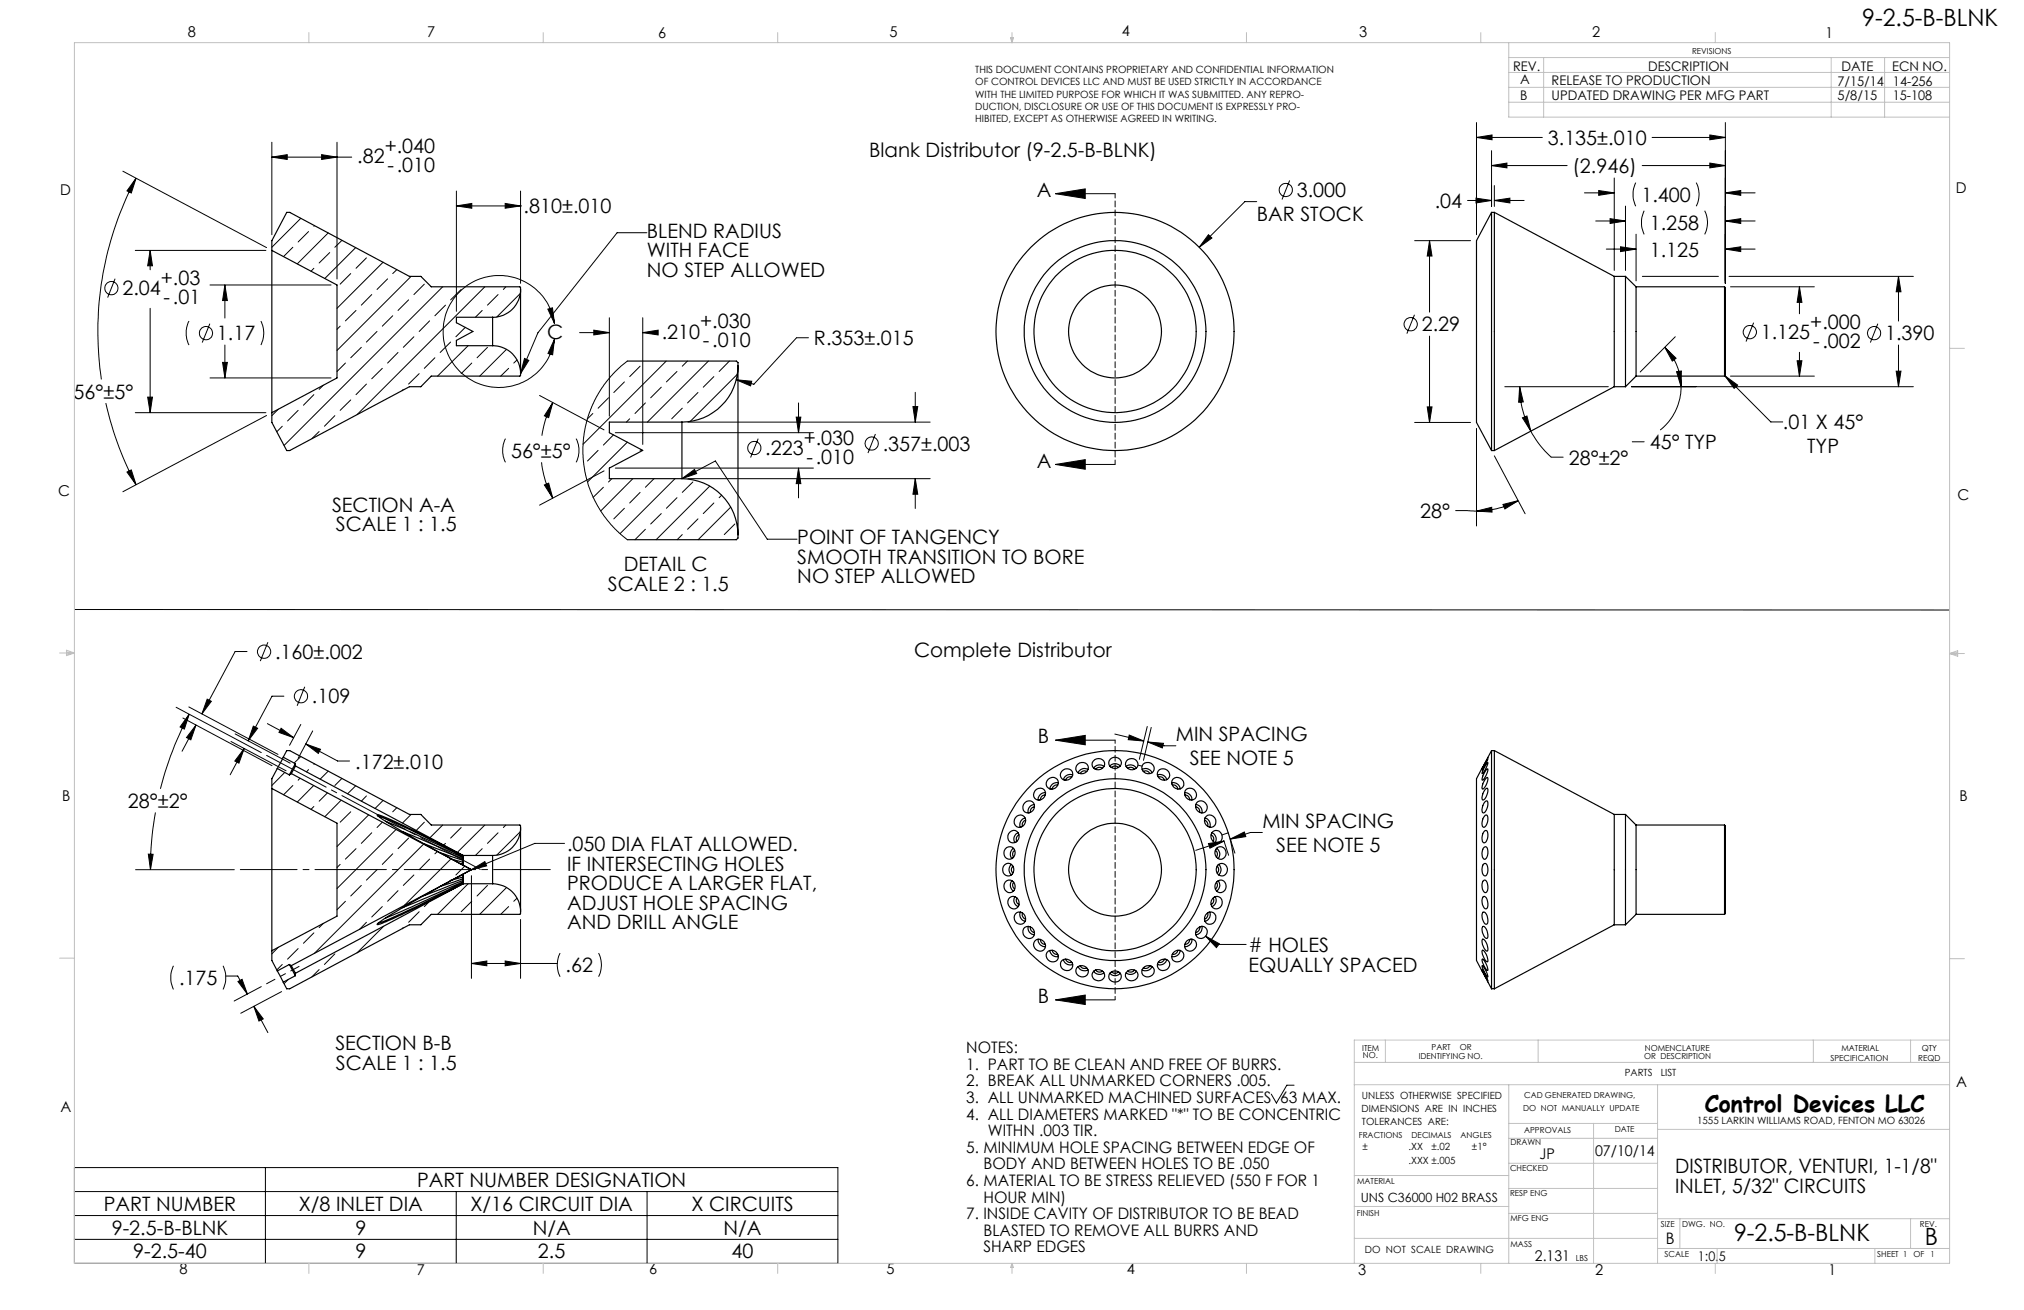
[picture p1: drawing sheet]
<svg xmlns="http://www.w3.org/2000/svg" width="432mm" height="279mm" viewBox="0 0 432 279" stroke-linecap="round" stroke-linejoin="round" font-family="sans-serif">
<g fill="none" stroke="#000" stroke-width=".21">
<path d="M26.2 36.5l30.7 16.3M29 38l-1 3.2-.9-.5zM29 38a69.4 69.4 0 0 0-7.4 42.9M58 33.5l3.3-.5v1zM58 30.3v19.8M58 33.5h17M68.6 33l3.3 .5-3.3 .5zM71.9 30.3v29.2M275.1 38.5l-1.6 4M315 29.3l3.3-.5v1zM315 26.1v24M315 29.3h14"/>
<path d="M318.2 35.3l3.3-.5v1zM318.2 32.1v11.9M318.2 35.3h16.1M318.8 39.6v4.4M344.4 38v19.7M349 38.9a5.9 5.9 0 0 0 0 5.1M350.3 35.3h17.8M352.5 29.3h15.6M361.9 38.9a5.6 5.6 0 0 1 0 5.1M364.8 28.8l3.3 .5-3.3 .5zM364.8 34.8l3.3 .5-3.3 .5zM368.1 26.1v34.3"/>
<path d="M24.6 59.4l-1.6 4.1M28.9 53.4h27.8M32 53.4l.5 3.3h-1zM32 53.4v4.1M62.5 52.7l-2 2M64.2 46.6l-6.2 6.1M65.8 49.4l-2.2 2.2M67 57.2l-.6 .7M67.1 48.1l-.1 .2M70 49.7l-6.6 6.6M70.3 53.9l-2.2 2.2M73 51.3l-1.6 1.4"/>
<path d="M74.8 58.3l-2.2 2.3M75.9 52.8l-6.6 6.6M78.2 55l-2.2 2.2M81.7 55.9l-9.8 9.9M82.7 59.5l-2.3 2.2M84.7 57.5l-.9 .8M87.7 58.9l-15.8 15.9M97.4 43.9l3.2-.5v1zM97.4 40.7v25.7M97.4 43.9h13.7M107.8 43.4l3.3 .5-3.3 .5zM111.1 43.9h.1"/>
<path d="M111.1 40.7v19.7M138 49.6h-6.3l-16.9 21.4-3.7 8.7M225.2 41.3l6.3-1v2zM225.2 41.3h12.7M257.8 50.1l.8 .7-2.8 1.9zM268.1 43h-2.5l-9.8 9.7M301.8 51.3h11.9M305 51.3l.5 3.3h-1zM305 51.3v15.3M313.1 42.8h5.1M314.9 42.3l3.3 .5-3.3 .5zM318.8 42.8l3.3-.5v1z"/>
<path d="M318.8 42.8h6.4M338 41.1h6.4M340.4 47.1h6.4M341.1 40.6l3.3 .5-3.3 .6zM342.7 53.1h6.3M343.5 46.6l3.3 .5-3.3 .6zM345.7 52.6l3.3 .5-3.3 .6zM346.8 44v13.7M349 50v9.9M350.4 58.9h16.2M350.8 44.9a5.9 5.9 0 0 0 0 5.1M363.7 44.9a5.6 5.6 0 0 1 0 5.1"/>
<path d="M368.1 41.1l3.3-.5v1.1zM368.1 53.1l3.3-.5v1.1zM368.1 47.1l3.3-.5v1.1zM368.1 41.1h6.3M368.1 53.1h6.3M368.1 47.1h6.3M368.9 58.9h39.3M405 58.9l.6 3.3h-1.1zM405 58.9v9.6M32 65.8v22.2M40.3 68.5a5.7 5.7 0 0 0 0 5.1M44.8 69l-1.7 4.1"/>
<path d="M44.8 60.8h25.8M47.5 77.3h1l-.5 3.3zM48 60.8l.5 3.3h-1zM48 60.8v7M48 73.6v7M55.7 68.5l.1 .3a5.7 5.7 0 0 1-.1 4.8M72.6 69.6l-.7 .6M73.7 77.4l-1.8 1.8M76 66.2l-2.3 2.2M77.1 74.1l-2.3 2.2M79.3 62.8l-2.2 2.3M80.4 70.7l-2.2 2.3"/>
<path d="M81.6 78.6l-2.3 2.2M83.8 67.3l-2.2 2.3M84.9 75.2l-2.2 2.2M87.2 64l-2.3 2.2M88.3 71.8l-2.3 2.3M89.4 79.7l-2.2 2.2M90.5 60.6l-2.2 2.2M91.7 68.4l-2.3 2.3M92.8 76.3l-2.3 2.3M94.4 61.2l-33.8 33.8M95 65.1l-2.2 2.2M96.1 73l-2.2 2.2"/>
<path d="M98.4 61.7l-2.3 2.3M99.3 69.8l-2 2M99.9 73.7l-6.6 6.5M100.6 77.4l-2.2 2.3M102.9 66.2l-1.5 1.5M103.4 61.2l-27.2 27.2M104 74.1l-2.2 2.2M106.3 62.8l-2.3 2.3M107.9 61.2l-.5 .5M108.1 74.5l-5.8 5.7M108.5 78.6l-1.7 1.6M110.3 76.8l-.7 .6"/>
<path d="M111 62.6l-5 5M111.9 76.4l.9 .5-1.7 2.8zM116.9 65.9l1-.2 .4 3.3zM118.3 69a11.9 11.9 0 0 0-18.3-8.4 11.9 11.9 0 0 0 0 20.1 11.9 11.9 0 0 0 18.3-8.3M118.3 72.4l-.4 3.3-1-.3zM123.6 70.9h6.4M126.7 70.4l3.3 .5-3.3 .5zM130 67.8v21M133.8 77l-1.3 1.1-2.2 2.2-2.1 2.8-1.3 2.1-1.1 2.6-.7 2.3-.5 2.4-.2 2.7v2.8l.4 2.6 .7 2.8 1 2.7 1.7 3 1.6 2.2 1.8 1.9 2.2 1.9M136.6 78.1l-2.3 2.2M137.1 70.9l3.3-.5v1zM137.1 67.8v27"/>
<path d="M137.1 70.9h2.9M142.1 77l-17.7 17.8M144.4 79.2l-2.2 2.3M146.6 77l-1 1.1M151.1 77l-13 13M155.6 77l-2.2 2.2M157.3 79.8l-10.1 10.1M172.5 72h-2.6l-9.1 10-3.7-1M301.8 67.1l-1.7 4.1M305 71.7v18.4M355.2 74.1l2.4 2.3-.8 .6zM355.2 74.1a11.9 11.9 0 0 1 3.4 8.4"/>
<path d="M357.4 71.8l-7.5 7.5M357.7 79.3l1-.2-.1 3.4zM369.2 61.2h17.9M374.1 68.8l-1.6 4M383.4 76.9h1l-.5 3.3zM383.9 61.2l.5 3.3h-1zM383.9 61.2v5.7M383.9 75.1v5.1M400.6 69l-1.6 4.1M404.5 79.2h1.1l-.6 3.3zM405 73.6v8.9M22.6 86a69.5 69.5 0 0 0 6.4 17.4"/>
<path d="M28.9 88h27.8M31.5 84.7h1l-.5 3.3zM44.8 80.6h25.8M56.9 88.6l-30.7 16.3M59.4 87.3l-1.4 1.4M60.2 90.9l-1.1 1.2M63.6 87.5l-2.3 2.3M67 84.2l-2.3 2.2M68.1 92l-1.6 1.6M69 82.2l-.9 .8M71.4 88.7l-2.2 2.2M74.8 85.3l-2.2 2.2"/>
<path d="M78.2 81.9l-2.2 2.3M86 83l-.2 .3M107.8 93.6a5.6 5.6 0 0 0 0 5M115.1 84.3l13.8 7.4M115.5 98.6a20 20 0 0 0 2.4 7.7M117.9 85.9l-.8 3.2-1-.4zM117.9 85.9a20.7 20.7 0 0 0-2.3 7M122.9 93.6a5.6 5.6 0 0 1 0 5M126.5 88.2l-1.2 1.2M127.6 96.1l-2.3 2.2M129.8 84.8l-2.2 2.3M130.9 92.7l-2.2 2.2"/>
<path d="M131.3 92.3h42.2M131.3 99.8h42.2M133.2 81.5l-2.2 2.2M133.8 94.3l-8.5 8.5M134.3 89.3l-.7 .7M136.8 95.9l-.2 .2M137.7 85.9l-2.2 2.3M141.1 82.6l-2.3 2.2M145.6 87.1l-2.3 2.2M146.8 90h51.6M148.9 83.7l-2.2 2.2M152.3 80.3l-2.3 2.3"/>
<path d="M157.1 81l3.3 .3-.3 1zM161.7 93.6l-1.6 4M169.9 89h1l-.5 3.3zM170.4 99.8l.5 3.4h-1zM170.4 85.9v6.4M170.4 99.8v6.4M186.8 92.6l-1.6 4M194.8 86.7h1l-.5 3.3zM195.3 83.7v6.3M225.2 99.1l6.3-1.1v2.1zM225.2 99.1h12.7M301.8 90.1h11.9"/>
<path d="M304.5 86.8h1l-.5 3.3zM315 91.4v20.8M318.8 97.2l6.6 12.4M321 82.5h22.1M324.2 82.5l.8 3.2-1 .1zM324.2 82.5a20.1 20.1 0 0 0 2.4 9.5M324.8 89.1l1-.4 .8 3.3zM326.6 92a19.7 19.7 0 0 0 4.3 5.5h2.6M348.1 82.5h60.1M348.2 94.2h2.6M358.6 82.5a11.8 11.8 0 0 1-4.4 9.2M368 80.2l2.7 1.9-.7 .7z"/>
<path d="M368 80.2l9.8 9.8h2.5M369.2 80.2h17.9M27.1 100.7l.9-.5 1 3.2zM116.1 103.4l1-.4 .8 3.3zM128.7 103.9l-2.2 2.2M128.9 100.4l-13.8 7.3M130.5 102.1l-.7 .7M133.2 108.4l-2.2 2.3M135 102.1l-6.8 6.9M136.6 105l-2.3 2.3M137.7 112.9l-2.2 2.2M139.5 102.1l-1.8 1.8"/>
<path d="M141.1 109.5l-2.3 2.3M144 102.1l-11.7 11.7M144.4 106.2l-2.2 2.2M145.5 102.1l2.7-2 .4 .9zM145.5 102.1l7.1-3.8 11.1 16.7h6.3M145.6 114l-1.1 1.1M146.8 102.1h51.6M147.8 102.8l-2.2 2.2M148.9 110.7l-2.2 2.2M151.4 103.7l-11.4 11.4M152.3 107.3l-2.3 2.2M154 105.6l-.6 .6"/>
<path d="M155.9 108.2l-7 6.9M156.8 111.8l-2.3 2.2M195.3 102.1l.5 3.3h-1zM195.3 102.1v6.3M310.6 108.9l4.4 .1M315 109l3.2-.8 .1 1zM320.6 107.6l3.3-.8-2.8 1.7zM323.9 106.8l-1.1 .5a18.9 18.9 0 0 1-7.8 1.7M15.9 130l400 .1M52.7 139h-2.5l-7.1 13.3M57.1 137l-1.6 4M37.6 150.8l18.1 9.7"/>
<path d="M39 153.1l19 10.2M40.3 150.8l19 10.1M40.4 152.3l-1.1 3.2-.9-.5zM40.4 152.3l-.6 1.1a75.5 75.5 0 0 0-5.6 14.8M41.8 154.7l-1.1 3.1-.9-.5zM41.8 154.7l-3 5.5M44.2 149.1l.9 .5-2 2.7zM49.3 158.2l11.7 6.2M50.2 156.5l11.7 6.3M52.1 159.6l-1.1 3.2-.9-.5zM52.1 159.6l-3 5.6M54 154.9l1 .4-2 2.7z"/>
<path d="M57 154.3l5.7 3M60 155.3l2.7 2-3.2-1.1zM60.6 148.5h-2.6l-5 9.5M64.2 154.5l-2.4 4.5M65 146.5l-1.6 4M65.2 158.7l3.2 1.1-.5 .9zM65.2 158.7l6.8 3.6h2.6M66.7 155.9l-3.1 5.8M225.2 157.9l6.3-1.1v2.1zM225.2 157.9h12.7M237.8 156.6l6.2 1.4M240.9 156.8l3.1 1.2-3.3-.2z"/>
<path d="M244.8 154.9l-1.7 7.1M244.9 158.3l3.4 .8h2.6M244.9 158.3l3.3 .2-.2 1zM245.6 155.2l-1.7 7M33.2 173.3a66.2 66.2 0 0 0-1.1 12.2M60.7 164.7l-2.7 2.8M62.5 167.5l-2 2M64 166l-.4 .4M64.2 161.4l-1.4 1.3M65.8 164.1l-.4 .5M66.9 167.5l-3.5 3.6M67 172l-.6 .6"/>
<path d="M67.1 162.9l-.1 .1M69.8 169.1l-1.7 1.8M70 164.5l-1.7 1.7M72.8 170.7l-3.5 3.5M73 166l-1.6 1.5M74.8 173.1l-2.2 2.3M75.9 167.6l-1.7 1.7M78.2 169.8l-1.1 1.1M78.6 173.8l-6.7 6.8M79.3 177.6l-2.2 2.3M81.6 175.4l-1.2 1.1M81.7 170.7l-1.7 1.7"/>
<path d="M84.5 176.9l-12.6 12.6M84.7 172.3l-.9 .8M87.2 178.8l-2.3 2.2M87.7 173.7l-1.8 1.8M90.5 175.4l-1.7 1.7M94.4 176l-2.7 2.7M95 179.9l-.3 .3M98.4 176.5l-2.3 2.3M103.4 176l-5.8 5.8M106.3 177.6l-2.3 2.3M107.9 176l-.5 .5M111 177.4l-5 5"/>
<path d="M120.4 179.9h-6.3l-13.5 5.6M242.8 163.2l.8 .2M257.8 179.9l3.3-.5-3 1.5zM261.1 179.3l1 3.1M261.1 179.4l-6 2M262 177.6l-1.3 .5M262.4 178.9l1.1 3.1M262.5 179l3-1.6 .3 1zM269.3 177.6h-2.5l-4.3 1.4M28.9 185.5h21.1M31.6 182.2h1.1l-.6 3.3zM67 199l-2.3 2.2"/>
<path d="M69 197l-.9 .8M72.6 184.4l-.7 .6M73.7 192.2l-1.8 1.8M76 181l-2.3 2.2M77.1 188.8l-2.3 2.3M78.2 196.7l-1.5 1.5M80.4 185.5l-2.2 2.2M81.6 193.4l-2.3 2.2M81.8 197.6l-5.6 5.6M83.8 182.1l-2.2 2.3M84.9 190l-2.2 2.2M86 197.8l-.2 .3"/>
<path d="M88.3 186.6l-2.3 2.2M89.4 194.5l-2.2 2.2M90.3 180.1l-23.2 23.2M91.4 192.4l-.9 1M91.7 183.2l-2.3 2.3M93.3 181.6l-.5 .5M96.1 187.7l-.2 .3M96.2 183.2l-9.9 9.9M99.2 184.7l-1.9 1.9M99.9 188.5l-6.6 6.5M100.6 185.5l2.8-1.7 .4 .9zM100.6 186.8v21.9"/>
<path d="M100.6 192.2l-2.2 2.3M102.9 181l-1.5 1.5M104 188.8l-2.2 2.3M108.1 189.3l-5.8 5.7M108.5 193.4l-1.7 1.6M110.3 191.6l-.7 .6M111.1 196.1v12.6M257.2 199.7l2.3 1.7h6.4M257.2 199.7l2.9 1.6-.6 .8zM37 206a5.9 5.9 0 0 0 0 5M47.6 206a5.9 5.9 0 0 1 0 5M48.2 208.2h2.5l2.1 3.8"/>
<path d="M50.8 209.3l.8-.4 1.2 3.1zM54.2 214.6l2 2.7-1 .5zM54.2 214.6l3 5.6M55.7 210.4l-5.7 3.1M59.4 202l-1.4 1.4M60.1 211.5l-8.7 4.6M60.2 205.7l-1.1 1.2M61.5 208.9l-.9 .9M63.6 202.3l-2.3 2.3M68.1 206.8l-1.6 1.6M71.4 203.4l-2.2 2.3M100.6 205.5l3.3-.5v1z"/>
<path d="M100.6 205.5h18.3M107.8 205l3.3 .5-3.3 .5zM119.5 203.3a5.6 5.6 0 0 0 0 5M127.7 203.3a5.6 5.6 0 0 1 0 5M225.2 213.3l6.3-1.1v2zM225.2 213.3h12.7M276.1 231.5h-1.6l-2.2 3.8-1.1-1.9M15.9 249h162.9v20.5h-162.9zM15.9 254.1h162.9M15.9 259.3h162.9M56.6 249v20.5M97.3 254.1v15.4"/>
<path d="M138 254.1v15.4M15.9 264.3h162.9"/>
<circle cx="274.3" cy="40.5" r="1.42"/>
<circle cx="23.8" cy="61.5" r="1.41"/>
<circle cx="44" cy="71.1" r="1.41"/>
<circle cx="301" cy="69.2" r="1.41"/>
<circle cx="373.3" cy="70.8" r="1.42"/>
<circle cx="399.8" cy="71.1" r="1.4"/>
<circle cx="160.9" cy="95.6" r="1.42"/>
<circle cx="186" cy="94.6" r="1.41"/>
<circle cx="56.3" cy="139" r="1.41"/>
<circle cx="64.2" cy="148.5" r="1.41"/>
</g>
<path d="M237.9 41.3v57.7" fill="none" stroke="#000" stroke-width=".21" stroke-dasharray="1.3 .6" stroke-dashoffset=".3"/>
<path d="M237.9 157.8v55.4" fill="none" stroke="#000" stroke-width=".21" stroke-dasharray="1.3 .6" stroke-dashoffset=".6"/>
<path d="M56.9 161.1l45.6 24.3" fill="none" stroke="#000" stroke-width=".21" stroke-dasharray="15.2 1.3 1.3 1.3" stroke-dashoffset=".8"/>
<path d="M117.4 185.5h-66.1" fill="none" stroke="#000" stroke-width=".21" stroke-dasharray="15.2 1.3 1.3 1.3" stroke-dashoffset="3.1"/>
<path d="M56.9 209.8l6.9-3.7" fill="none" stroke="#000" stroke-width=".21" stroke-dasharray="15.2 1.3 1.3 1.3" stroke-dashoffset="13.2"/>
<g fill="none" stroke="#c0c0c0" stroke-width=".21">
<path d="M15.9 9.1h400v260.4h-400zM65.9 6.9v2.2M115.9 6.9v2.2M165.9 6.9v2.2M215.6 8h.6l-.3 1.1zM215.7 8l.2 1.1M215.9 6.9v2.2M216 8l-.1 1.1M265.9 6.9v2.2M315.9 6.9v2.2M321.9 9.1v15.9h94M321.9 15.5h94"/>
<path d="M321.9 18.6h94M321.9 12.3h94M329.3 12.3v12.7M365.9 6.9v2.2M390.7 12.3v12.7M402.1 12.3v12.7M321.9 21.8h94M415.9 74.3h3.2M12.7 139.3h3.2M14.2 139.1l1.7 .2M14.2 138.7l1.7 .6-1.7 .5zM15.9 139.3l-1.7 .3"/>
<path d="M415.9 139.4h3.2M415.9 139.4l1.8-.6v1.2zM415.9 139.4l1.8 .3M417.7 139.2l-1.8 .2M12.7 204.4h3.2M415.9 204.5h3.2M288.9 231.4h127M288.9 226.6h127M295.6 221.8v4.8M321.9 231.4v38.1M321.9 239.6h31.7M328.2 221.8v4.8"/>
<path d="M340 239.6v29.9M353.6 231.4v38.1M386.9 221.8v4.8M407.6 221.8v4.8M415.9 221.8h-127v47.7M288.9 257.3h33M288.9 250.7h33M321.9 258.8h31.7M321.9 253.5h31.7M321.9 248.1h31.7M321.9 242.8h31.7M353.6 259.9h62.3"/>
<path d="M353.6 240.9h62.3M358.4 259.9v6.4M407.6 259.9v6.4M65.9 269.5v2.1M115.9 269.5v2.1M165.9 269.5v2.1M215.9 269.5v2.1M215.9 269.5l.3 .8h-.6zM265.9 269.5v2.1M288.9 264.1h64.7M315.9 269.5v2.1M353.6 266.3h62.3"/>
<path d="M365.9 269.5v2.1M366.3 266.3v3.2M400 266.3v3.2"/>
</g>
<g fill="#000">
<path d="M225.2 41.3l6.3-1v2zM225.2 99.1l6.3-1.1v2.1zM225.2 157.9l6.3-1.1v2.1zM225.2 213.3l6.3-1.1v2zM116.9 65.9l1-.2 .4 3.3zM118.3 72.4l-.4 3.3-1-.3z"/>
<path d="M257.8 50.1l-2 2.6 2.8-1.9zM315 29.3l3.3-.5v1zM364.8 28.8l3.3 .5-3.3 .5zM383.9 61.2l.5 3.3h-1zM383.4 76.9h1l-.5 3.3zM405 58.9l.6 3.3h-1.1zM404.5 79.2h1.1l-.6 3.3zM324.2 82.5l.8 3.2-1 .1zM324.8 89.1l1-.4 .8 3.3zM315 109l3.2-.8 .1 1zM320.6 107.6l3.3-.8-2.8 1.7zM341.1 40.6l3.3 .5-3.3 .6zM368.1 41.1l3.3-.5v1.1zM305 51.3l.5 3.3h-1zM304.5 86.8h1l-.5 3.3zM314.9 42.3l3.3 .5-3.3 .5zM318.8 42.8l3.3-.5v1zM345.7 52.6l3.3 .5-3.3 .6zM368.1 53.1l3.3-.5v1.1zM357.7 79.3l1-.2-.1 3.4zM355.2 74.1l2.4 2.3-.8 .6zM364.8 34.8l3.3 .5-3.3 .5zM318.2 35.3l3.3-.5v1zM368 80.2l2.7 1.9-.7 .7zM343.5 46.6l3.3 .5-3.3 .6zM368.1 47.1l3.3-.5v1.1zM29 38l-1 3.2-.9-.5zM27.1 100.7l.9-.5 1 3.2zM32 53.4l.5 3.3h-1zM31.5 84.7h1l-.5 3.3zM68.6 33l3.3 .5-3.3 .5zM58 33.5l3.3-.5v1zM97.4 43.9l3.2-.5v1zM107.8 43.4l3.3 .5-3.3 .5zM48 60.8l.5 3.3h-1zM47.5 77.3h1l-.5 3.3zM40.4 152.3l-1.1 3.2-.9-.5zM31.6 182.2h1.1l-.6 3.3zM100.6 205.5l3.3-.5v1zM107.8 205l3.3 .5-3.3 .5zM41.8 154.7l-1.1 3.1-.9-.5zM44.2 149.1l.9 .5-2 2.7zM52.1 159.6l-1.1 3.2-.9-.5zM54 154.9l1 .4-2 2.7zM65.2 158.7l3.2 1.1-.5 .9zM60 155.3l2.7 2-3.2-1.1zM50.8 209.3l.8-.4 1.2 3.1zM54.2 214.6l2 2.7-1 .5zM194.8 86.7h1l-.5 3.3zM195.3 102.1l.5 3.3h-1zM117.9 85.9l-.8 3.2-1-.4zM116.1 103.4l1-.4 .8 3.3zM137.1 70.9l3.3-.5v1zM126.7 70.4l3.3 .5-3.3 .5zM169.9 89h1l-.5 3.3zM170.4 99.8l.5 3.4h-1z"/>
<path d="M240.9 156.8l3.1 1.2-3.3-.2zM244.9 158.3l3.3 .2-.2 1zM257.8 179.9l3.3-.5-3 1.5zM262.5 179l3-1.6 .3 1z"/>
<path d="M257.2 199.7l2.9 1.6-.6 .8zM111.9 76.4l.9 .5-1.7 2.8zM100.6 185.5l2.8-1.7 .4 .9zM157.1 81l3.3 .3-.3 1zM145.5 102.1l2.7-2 .4 .9z"/>
</g>
<g fill="none" stroke="#000" stroke-width=".25">
<path d="M58 53.4v34.6M58 53.4v-2.1l3.2-6h.6l25.5 13.6h2.5l2.2 2.3h18.9l.2 .5M58 53.4l13.9 7.4v19.8l-13.9 7.4M318.2 45.3v50.8M318.2 45.3l-3.2 6v38.8l3.2 6M318.2 45.3h.6M318.8 45.3v50.8M318.8 45.3l25.6 13.6M344.4 58.9v23.6M344.4 58.9h2.4M346.8 58.9v23.6M346.8 58.9l2.2 2.3"/>
<path d="M105.1 73.7a5.9 5.9 0 0 1 6 6M105.1 67.7v6M105.1 67.7h-7.7v1.1l3.5 1.9-3.5 1.9v1.1h7.7M111.1 61.7a5.9 5.9 0 0 1-6 6M111.1 61.7v18M111.1 79.7l-.2 .5h-18.9l-2.2 2.3h-2.5l-25.5 13.6h-.6l-3.2-6v-2.1M133.8 77h23.3l.3 .3v.8M157.4 78.1a12 12 0 0 1-11.9 11.9M157.4 78.1v36M349 61.2v19M349 61.2h18.9M367.9 61.2v19"/>
<path d="M367.9 61.2l.2 .1v18.7l-.2 .2M145.5 90v12.1M145.5 90h-15.5v2.3l7.1 3.8-7.1 3.7v2.3h15.5M318.2 96.1h.6M344.4 82.5l-25.6 13.6M344.4 82.5h2.4M349 80.2l-2.2 2.3M349 80.2h18.9M145.5 102.1a12 12 0 0 1 11.9 12M157.4 114.1v.7l-.3 .3h-23.3M58 168.2v34.6M58 168.2l13.9 7.4v19.8l-13.9 7.4"/>
<path d="M59.2 163.9l-1.2 2.2v2.1M59.2 163.9l2.5 1.4M60.4 161.5l-1.2 2.4M60.4 161.5l.8-1.4h.6l25.5 13.6h2.5l2.2 2.3h18.9l.2 .5M60.4 161.5l2.6 1.4M62.2 165l-.5 .3M62.2 165l38.4 20.5M63 162.9l-1.3 2.4M63 162.9v.5M63 163.4l-.8 1.6M63 163.4l35.8 19.1M80.6 174.1l3.3 1.2 3.9 1.8 11 5.4"/>
<path d="M82.2 175.2l6.4 2.7 10.2 4.8M85.9 177.4l12.9 5.5M90.3 179.9l8.5 3.3M111.1 176.5a5.9 5.9 0 0 1-6 6M111.1 176.5v18M215.4 177.5a1.23 1.23 0 0 1 1.8 .1 1.23 1.23 0 0 1-.1 1.7 1.21 1.21 0 0 1-1.7 .2 1.21 1.21 0 0 1-.2-1.7zM217 174.1a1.26 1.26 0 0 1 1.8 .5 1.26 1.26 0 0 1-.9 1.8 1.25 1.25 0 0 1-1.5-.7 1.25 1.25 0 0 1 .6-1.6zM217.2 177.6a1.46 1.46 0 0 0-.7 2.1M217.4 178a1.02 1.02 0 0 0-.5 1.5M218.7 171.2a1.23 1.23 0 0 1 1.9 .1 1.23 1.23 0 0 1-.6 1.9 1.19 1.19 0 0 1-1.7-.3 1.19 1.19 0 0 1 .4-1.7zM218.7 174.4a1.47 1.47 0 0 0-1 2.1M218.8 174.9a1.03 1.03 0 0 0-.7 1.3"/>
<path d="M220.7 171.6a1.46 1.46 0 0 0-1.3 1.8M220.7 172.1a.98 .98 0 0 0-.9 1.1M220.8 168.7a1.22 1.22 0 0 1 1.9-.3 1.22 1.22 0 0 1-.2 1.9 1.19 1.19 0 0 1-1.7 .1 1.19 1.19 0 0 1 0-1.7zM223 169.5a1.02 1.02 0 0 0-1 1.1M223.1 169.1a1.45 1.45 0 0 0-1.6 1.5M223.6 166.2a1.26 1.26 0 0 1 2.1 .2 1.26 1.26 0 0 1-1 1.9 1.19 1.19 0 0 1-1.4-.6 1.19 1.19 0 0 1 .3-1.5zM225.7 167.4a1.04 1.04 0 0 0-1.2 .9M225.8 167a1.47 1.47 0 0 0-1.8 1.3M226.5 164.5a1.25 1.25 0 0 1 1.7-.4 1.25 1.25 0 0 1 .5 1.6 1.28 1.28 0 0 1-1.6 .7 1.28 1.28 0 0 1-.8-1.5zM228.6 165.7a.99 .99 0 0 0-1.3 .7M228.8 165.3a1.47 1.47 0 0 0-1.9 1M229.9 163a1.25 1.25 0 0 1 1.7-.2 1.25 1.25 0 0 1 .3 1.7 1.25 1.25 0 0 1-1.9 .4 1.25 1.25 0 0 1-.1-1.9z"/>
<path d="M231.8 164.5a.97 .97 0 0 0-1.3 .5M232.1 164.1a1.46 1.46 0 0 0-2.1 .7M233.5 162a1.24 1.24 0 0 1 1.8 .1 1.24 1.24 0 0 1-.1 1.7 1.24 1.24 0 0 1-1.8 .1 1.24 1.24 0 0 1 .1-1.9zM235.2 163.9a.99 .99 0 0 0-1.4 .2M235.5 163.5a1.44 1.44 0 0 0-2.2 .3M236.7 163.4a1.46 1.46 0 0 1 2.3 0M236.9 161.9a1.35 1.35 0 0 1 1.6-.3 1.35 1.35 0 0 1 .7 1.5 1.33 1.33 0 0 1-1.7 .8 1.33 1.33 0 0 1-.9-1.7zM237.2 163.7a.98 .98 0 0 1 1.4 0M240.2 163.5a1.44 1.44 0 0 1 2.2 .3M240.6 163.8a1.04 1.04 0 0 1 1.4 .3M240.6 162a1.26 1.26 0 0 1 1.9 .2 1.26 1.26 0 0 1-.5 1.9 1.26 1.26 0 0 1-1.6-.4 1.26 1.26 0 0 1 .2-1.7zM243.7 164.1a1.47 1.47 0 0 1 2.1 .7"/>
<path d="M243.9 163a1.32 1.32 0 0 1 1.9-.1 1.32 1.32 0 0 1-.1 2 1.35 1.35 0 0 1-1.6-.2 1.35 1.35 0 0 1-.2-1.7zM243.9 164.5a1.02 1.02 0 0 1 1.4 .5M246.9 165.3a1.52 1.52 0 0 1 2 1M247.1 165.7a.96 .96 0 0 1 1.3 .7M247.3 164.2a1.32 1.32 0 0 1 1.9 .3 1.32 1.32 0 0 1-.4 1.8 1.34 1.34 0 0 1-1.6-.4 1.34 1.34 0 0 1 .1-1.7zM250 167a1.45 1.45 0 0 1 1.8 1.3M250.1 167.4a1.03 1.03 0 0 1 1.2 .9M250.2 166.2a1.33 1.33 0 0 1 1.9 0 1.33 1.33 0 0 1 0 1.9 1.37 1.37 0 0 1-1.7-.2 1.37 1.37 0 0 1-.2-1.7zM252.7 169.1a1.44 1.44 0 0 1 1.6 1.5M252.8 169.5a1.09 1.09 0 0 1 1 1.1M253.1 168.3a1.34 1.34 0 0 1 1.8 .4 1.34 1.34 0 0 1-.3 1.8 1.38 1.38 0 0 1-1.6-.5 1.38 1.38 0 0 1 .1-1.7zM255.1 171.6a1.46 1.46 0 0 1 1.3 1.8"/>
<path d="M255.1 172.1a.99 .99 0 0 1 .8 1.2M255.3 171.2a1.32 1.32 0 0 1 2 .2 1.32 1.32 0 0 1-.5 2 1.41 1.41 0 0 1-1.5-.6 1.41 1.41 0 0 1 0-1.6zM257 174.9a1.03 1.03 0 0 1 .6 1.3M257.1 174.4a1.47 1.47 0 0 1 1 2.1M257.3 174.1a1.31 1.31 0 0 1 2 .5 1.31 1.31 0 0 1-.9 1.9 1.41 1.41 0 0 1-1.3-.8 1.41 1.41 0 0 1 .2-1.6zM258.4 178a1.02 1.02 0 0 1 .4 1.5M258.6 177.6a1.5 1.5 0 0 1 .7 2.1M258.8 177.3a1.32 1.32 0 0 1 1.9 .8 1.32 1.32 0 0 1-1.1 1.7 1.4 1.4 0 0 1-1.2-1 1.4 1.4 0 0 1 .4-1.5zM316.7 177.3l.4-.2a1.88 1.88 0 0 1-.5 2.7 1.66 1.66 0 0 1-.2-2.2zM316.9 173.9l.2-.1a1.64 1.64 0 0 1-.1 2.3l-.4 .4-.2-.1a2.19 2.19 0 0 1 .5-2.5zM316.9 168.3l.4-.2a2.21 2.21 0 0 1-.9 2.5l-.2-.2v-.6zM316.9 171l.4-.2a2.13 2.13 0 0 1-.9 2.6 1.7 1.7 0 0 1 .3-2.2z"/>
<path d="M317.1 164.2l.3-.2a3.1 3.1 0 0 1-1.1 2.4 2.87 2.87 0 0 1 .8-2.2zM317.1 165.9l.3-.1a2.69 2.69 0 0 1-1.1 2.5 2.79 2.79 0 0 1 .8-2.4zM317.4 161.9l-.4 .9-.8 1.4zM317.4 162.6a4.9 4.9 0 0 1-1.2 2.4 4.6 4.6 0 0 1 1.2-2.4zM318.2 160.1v50.8M318.2 160.1l-3.2 6v38.8l3.2 6M318.2 160.1h.6M318.8 160.1v50.8M318.8 160.1l25.6 13.6M344.4 173.7v23.5M344.4 173.7h2.4M346.8 173.7v23.5"/>
<path d="M346.8 173.7l2.2 2.3M349 176v19M349 176h18.9M367.9 176v19M367.9 176l.2 .1v18.7l-.2 .2M93.9 181.9l4.9 1.6M96.4 183.3l2.4 .6M98.2 184.2l.6 .1M98.8 188.5h.1M98.8 188.4v.1M98.8 188.3v.1M98.8 188.1v.2"/>
<path d="M98.8 187.8v.3M98.8 187.4v.4M98.8 187.1v.3M98.8 186.7v.4M98.8 184.3v.2M98.8 183.9v.4M98.8 183.5v.4M98.8 183.2v.3M98.8 182.9v.3M98.8 182.7v.2M98.8 182.5v.2M98.8 182.5h.1"/>
<path d="M98.8 187.8l-8.5 3.3M98.8 188.1l-12.9 5.5M98.8 187.4l-4.9 1.7M98.8 187.1l-2.4 .6M98.8 188.3l-11 5.1-5.6 2.4M98.8 188.4l-13.1 6.4-5.1 2.1M98.8 182.5l-11-5.6a38.4 38.4 0 0 0-7.3-3.1h-.1a76.2 76.2 0 0 0 10.5 6.4l9.7 5.3M98.8 182.5h6.3M98.8 186.7l-.6 .1M98.8 186.4v.3M98.8 188.5l-35.8 19.1M98.8 188.5h6.3"/>
<path d="M100.6 185.5l-13 7.1a47 47 0 0 0-7.1 4.5l-.1 .1a23.5 23.5 0 0 0 6-2.5l12.4-6.2M100.6 185.5l-38.4 20.5M105.1 188.5a6 6 0 0 1 6 6M105.1 182.5v6M111.1 194.5l-.2 .5h-18.9l-2.2 2.2h-2.5l-25.5 13.7h-.6l-.8-1.4M214.3 184.5a1.28 1.28 0 0 1 1.8 .1 1.28 1.28 0 0 1-.1 1.8 1.28 1.28 0 0 1-1.9-.1 1.28 1.28 0 0 1 .2-1.8zM214.5 181.1a1.26 1.26 0 0 1 1.9 0 1.26 1.26 0 0 1-.3 1.9 1.25 1.25 0 0 1-1.7-.2 1.25 1.25 0 0 1 .1-1.7zM214.5 188.1a1.31 1.31 0 0 1 1.9 .3 1.31 1.31 0 0 1-.5 1.9 1.35 1.35 0 0 1-1.5-.5 1.35 1.35 0 0 1 .1-1.7zM215.4 191.5a1.3 1.3 0 0 1 2 .7 1.3 1.3 0 0 1-1.3 1.7 1.44 1.44 0 0 1-.7-2.4zM215.8 184.4a1.42 1.42 0 0 0 0 2.2M215.9 187.9a1.44 1.44 0 0 0 .4 2.1M216.1 184.7a.95 .95 0 0 0 0 1.5"/>
<path d="M216.3 180.9a1.41 1.41 0 0 0-.4 2.2M216.3 188.2a.99 .99 0 0 0 .2 1.4M216.5 181.4a.99 .99 0 0 0-.2 1.4M216.5 191.2a1.41 1.41 0 0 0 .7 2.2M216.6 194.9a1.28 1.28 0 0 1 2 .4 1.28 1.28 0 0 1-.9 1.8 1.39 1.39 0 0 1-1.2-.7 1.39 1.39 0 0 1 .1-1.5zM216.9 191.5a1 1 0 0 0 .5 1.4M217.7 194.5a1.42 1.42 0 0 0 1 2M218.1 194.7a1.07 1.07 0 0 0 .7 1.3M218.6 197.8a1.33 1.33 0 0 1 1.9 .5 1.33 1.33 0 0 1-.7 1.9 1.39 1.39 0 0 1-1.4-.8 1.39 1.39 0 0 1 .2-1.6zM219.4 197.6a1.42 1.42 0 0 0 1.3 1.8M219.8 197.7a1.04 1.04 0 0 0 .9 1.2M255.4 198.1a1.22 1.22 0 0 1 1.9-.2 1.22 1.22 0 0 1-.2 1.9 1.2 1.2 0 0 1-1.7 0 1.2 1.2 0 0 1 0-1.7z"/>
<path d="M255.9 197.7a1.03 1.03 0 0 1-.8 1.2M256.4 197.6a1.42 1.42 0 0 1-1.3 1.8M257.5 194.8a1.25 1.25 0 0 1 1.8 .3 1.25 1.25 0 0 1-.5 1.8 1.24 1.24 0 0 1-1.7-.3 1.24 1.24 0 0 1 .4-1.8zM257.6 194.7a1.07 1.07 0 0 1-.6 1.3M258.1 194.5a1.42 1.42 0 0 1-1 2M258.7 191.7a1.21 1.21 0 0 1 1.7-.2 1.21 1.21 0 0 1 .2 1.6 1.23 1.23 0 0 1-1.9 .5 1.23 1.23 0 0 1 0-1.9zM258.8 191.5a1 1 0 0 1-.4 1.4M259.2 191.2a1.41 1.41 0 0 1-.6 2.2M259.3 181.4a.99 .99 0 0 1 .2 1.4M259.5 180.9a1.3 1.3 0 0 1 2 .7 1.3 1.3 0 0 1-1.3 1.7 1.47 1.47 0 0 1-.7-2.4zM259.5 180.9a1.47 1.47 0 0 1 .4 2.2M259.5 188.2a1.04 1.04 0 0 1-.2 1.4"/>
<path d="M259.7 188a1.29 1.29 0 0 1 1.9 .6 1.29 1.29 0 0 1-1 1.8 1.31 1.31 0 0 1-1.4-.9 1.31 1.31 0 0 1 .5-1.5zM259.7 184.7a1.02 1.02 0 0 1 0 1.5M259.8 184.5a1.28 1.28 0 0 1 1.7 .1 1.28 1.28 0 0 1 .1 1.7 1.28 1.28 0 0 1-1.7 .3 1.56 1.56 0 0 1-.1-2.1zM259.9 187.9a1.44 1.44 0 0 1-.4 2.1M260 184.4a1.42 1.42 0 0 1 0 2.2M316.3 194.6l.1-.1a1.49 1.49 0 0 1 1 1.7v.7l-.4 .2a2.13 2.13 0 0 1-.7-2.5zM316.3 197.6h.1a2.09 2.09 0 0 1 .8 2.6 2.14 2.14 0 0 1-.9-2.6zM316.4 187.9l.3-.2a1.42 1.42 0 0 1 .7 1.8 .78 .78 0 0 1-.6 .9 2.07 2.07 0 0 1-.4-2.5zM316.4 180.9l.5-.3h.2a2.08 2.08 0 0 1-.3 2.7 1.21 1.21 0 0 1-.6-1.8zM316.4 184.4l.5-.3a1.81 1.81 0 0 1-.1 2.7 1.64 1.64 0 0 1-.5-2.3zM316.4 191.2h.3a1.95 1.95 0 0 1 .3 2.7 1.86 1.86 0 0 1-.6-2.7zM344.4 197.2l-25.6 13.7"/>
<path d="M344.4 197.2h2.4M349 195l-2.2 2.2M349 195h18.9M58 202.8v2.1l1.2 2.2M59.2 207.1l1.2 2.4M61.7 205.7l1.3 2.4M61.7 205.7l-2.5 1.4M61.7 205.7l.5 .3M62.2 206l.8 1.6M63 208.1l-2.6 1.4M63 207.6v.5M220.8 200.7a1.32 1.32 0 0 1 2 .2 1.32 1.32 0 0 1-.5 1.9 1.39 1.39 0 0 1-1.5-.5 1.39 1.39 0 0 1 0-1.6z"/>
<path d="M221.5 200.3a1.45 1.45 0 0 0 1.6 1.6M222 200.4a.97 .97 0 0 0 1 1M223.7 202.8a1.34 1.34 0 0 1 1.8 .4 1.34 1.34 0 0 1-.3 1.8 1.36 1.36 0 0 1-1.7-.4 1.36 1.36 0 0 1 .2-1.8zM224 202.7a1.47 1.47 0 0 0 1.8 1.3M224.5 202.7a1.03 1.03 0 0 0 1.2 .9M226.6 204.9a1.34 1.34 0 0 1 1.8 0 1.34 1.34 0 0 1 0 1.9 1.35 1.35 0 0 1-1.7-.2 1.35 1.35 0 0 1-.1-1.7zM226.9 204.6a1.44 1.44 0 0 0 1.9 1.1M227.3 204.6a1.07 1.07 0 0 0 1.3 .6M229.7 206.4a1.34 1.34 0 0 1 1.9-.2 1.34 1.34 0 0 1 .3 1.8 1.36 1.36 0 0 1-1.8 .1 1.36 1.36 0 0 1-.4-1.7zM230 206.2a1.43 1.43 0 0 0 2.1 .6M230.4 206a1.02 1.02 0 0 0 1.4 .4M233.3 207.1a1.43 1.43 0 0 0 2.2 .4"/>
<path d="M233.4 207.1a1.29 1.29 0 0 1 1.8 0 1.29 1.29 0 0 1 0 1.9 1.29 1.29 0 0 1-1.8-.1 1.29 1.29 0 0 1 0-1.8zM233.8 206.9a.96 .96 0 0 0 1.4 .2M236.8 207.5a1.34 1.34 0 0 1 1.6-.3 1.34 1.34 0 0 1 .7 1.5 1.31 1.31 0 0 1-1.8 .7 1.31 1.31 0 0 1-.5-1.9zM236.8 207.6a1.42 1.42 0 0 0 2.2 0M237.1 207.3a1.07 1.07 0 0 0 1.5 0M240.6 207.1a1.28 1.28 0 0 1 1.7-.1 1.28 1.28 0 0 1 .3 1.6 1.28 1.28 0 0 1-1.7 .5 1.12 1.12 0 0 1-.8-.9 1.12 1.12 0 0 1 .5-1.1zM242 206.9a.99 .99 0 0 1-1.4 .2M242.4 207.1a1.43 1.43 0 0 1-2.2 .4M243.9 206.4a1.23 1.23 0 0 1 2-.1 1.23 1.23 0 0 1-.4 1.9 1.18 1.18 0 0 1-1.6-.2 1.18 1.18 0 0 1 0-1.6zM245.3 206a1.02 1.02 0 0 1-1.4 .4M245.8 206.2a1.46 1.46 0 0 1-2.1 .6M247.4 204.9a1.27 1.27 0 0 1 2.1 .5 1.27 1.27 0 0 1-1.4 1.6 1.16 1.16 0 0 1-1.1-.8 1.16 1.16 0 0 1 .4-1.3z"/>
<path d="M248.4 204.6a.98 .98 0 0 1-1.3 .6M248.9 204.6a1.45 1.45 0 0 1-2 1.1M250.3 203.2a1.26 1.26 0 0 1 2.2 .1 1.26 1.26 0 0 1-1.2 1.8 1.14 1.14 0 0 1-1.2-.6 1.14 1.14 0 0 1 .2-1.3zM251.3 202.7a1.03 1.03 0 0 1-1.2 .9M251.8 202.7a1.46 1.46 0 0 1-1.8 1.3M253.2 200.7a1.22 1.22 0 0 1 1.9 .1 1.22 1.22 0 0 1-.5 1.8 1.2 1.2 0 0 1-1.7-.2 1.2 1.2 0 0 1 .3-1.7zM253.8 200.4a1.02 1.02 0 0 1-1 1M254.3 200.3a1.45 1.45 0 0 1-1.6 1.6M316.2 206.8l.9 1.4 .3 1zM316.2 206a3.7 3.7 0 0 1 1.2 2.4 4.7 4.7 0 0 1-1.2-2.4zM316.2 204.6a2.95 2.95 0 0 1 1.2 2.4 3.4 3.4 0 0 1-1.2-2.4zM316.2 200.4l.1-.1a2.31 2.31 0 0 1 1.1 2.5l-.2 .1a2.76 2.76 0 0 1-1-2.5z"/>
<path d="M316.2 202.7a2.28 2.28 0 0 1 1.2 2.3v.1a2.64 2.64 0 0 1-1.2-2.4zM318.2 210.9h.6"/>
<circle cx="237.9" cy="70.7" r="25.4"/>
<circle cx="237.9" cy="70.7" r="9.9"/>
<circle cx="237.9" cy="70.7" r="17.3"/>
<circle cx="237.9" cy="70.7" r="19.4"/>
<circle cx="237.9" cy="185.5" r="25.4"/>
<circle cx="237.9" cy="185.5" r="17.3"/>
<circle cx="237.9" cy="185.5" r="9.9"/>
<circle cx="237.9" cy="185.5" r="19.4"/>
</g>
<g font-size="5.1">
<text x="397.3" y="5.6">9-2.5-B-BLNK</text>
<text x="369.9" y="264.7">9-2.5-B-BLNK</text>
<text x="410.6" y="265.5">B</text>
</g>
<text font-size="4.9" x="363.7" y="237.1">Control Devices LLC</text>
<g font-size="4.2">
<text x="76.2" y="34.8">.82</text>
<text x="82.1" y="32.6">+.040</text>
<text x="185.4" y="33.6">Blank Distributor (9-2.5-B-BLNK)</text>
<text x="330.2" y="30.9">3.135±.010</text>
<text x="82.7" y="36.7">-.010</text>
<text x="221.2" y="42">A</text>
<text x="335.5" y="36.9">(2.946)</text>
<text x="111.7" y="45.5">.810±.010</text>
<text x="268.1" y="47.1">BAR STOCK</text>
<text x="276.7" y="42.1">3.000</text>
<text x="306.1" y="44.3">.04</text>
<text x="350.2" y="43">1.400</text>
<text x="138" y="50.7">BLEND RADIUS</text>
<text x="352" y="49">1.258</text>
<text x="138" y="54.9">WITH FACE</text>
<text x="138" y="59.1">NO STEP ALLOWED</text>
<text x="352" y="54.7">1.125</text>
<text x="26.1" y="63">2.04</text>
<text x="34.3" y="60.7">+.03</text>
<text x="34.9" y="64.8">-.01</text>
<text x="149.4" y="70">+.030</text>
<text x="303.3" y="70.7">2.29</text>
<text x="386.2" y="70.1">+.000</text>
<text x="46.3" y="72.6">1.17</text>
<text x="116.7" y="72.2">C</text>
<text x="141.2" y="72.3">.210</text>
<text x="150" y="74.1">-.010</text>
<text x="173.7" y="73.6">R.353±.015</text>
<text x="375.7" y="72.4">1.125</text>
<text x="386.8" y="74.2">-.002</text>
<text x="402.2" y="72.6">1.390</text>
<text x="15.7" y="85">56°±5°</text>
<text x="171.5" y="94.8">+.030</text>
<text x="351.9" y="95.8">45° TYP</text>
<text x="380.4" y="91.5">.01 X 45°</text>
<text x="109" y="97.7">56°±5°</text>
<text x="163.3" y="97.1">.223</text>
<text x="172.1" y="98.9">-.010</text>
<text x="188.3" y="96.1">.357±.003</text>
<text x="221.2" y="99.7">A</text>
<text x="334.7" y="99.1">28°±2°</text>
<text x="385.5" y="96.6">TYP</text>
<text x="70.8" y="109.2">SECTION A-A</text>
<text x="71.6" y="113.4">SCALE 1 : 1.5</text>
<text x="303" y="110.5">28°</text>
<text x="170.1" y="116.1">POINT OF TANGENCY</text>
<text x="129.7" y="126">SCALE 2 : 1.5</text>
<text x="133.1" y="121.8">DETAIL C</text>
<text x="170.1" y="120.3">SMOOTH TRANSITION TO BORE</text>
<text x="170.1" y="124.4">NO STEP ALLOWED</text>
<text x="58.7" y="140.5">.160±.002</text>
<text x="195" y="140.1">Complete Distributor</text>
<text x="66.6" y="150">.109</text>
<text x="221.4" y="158.5">B</text>
<text x="250.9" y="158.1">MIN SPACING</text>
<text x="75.8" y="163.9">.172±.010</text>
<text x="253.8" y="163.2">SEE NOTE 5</text>
<text x="27.3" y="172.3">28°±2°</text>
<text x="269.3" y="176.6">MIN SPACING</text>
<text x="121" y="181.5">.050 DIA FLAT ALLOWED.</text>
<text x="121" y="185.7">IF INTERSECTING HOLES</text>
<text x="272.3" y="181.7">SEE NOTE 5</text>
<text x="121" y="189.9">PRODUCE A LARGER FLAT,</text>
<text x="121" y="194">ADJUST HOLE SPACING</text>
<text x="121" y="198.2">AND DRILL ANGLE</text>
<text x="266.4" y="203.1"># HOLES</text>
<text x="120.7" y="207.4">.62</text>
<text x="266.4" y="207.2">EQUALLY SPACED</text>
<text x="38.2" y="210.1">.175</text>
<text x="221.4" y="213.9">B</text>
<text x="71.5" y="224">SECTION B-B</text>
<text x="71.6" y="228.1">SCALE 1 : 1.5</text>
<text x="357.4" y="250.2">DISTRIBUTOR, VENTURI, 1-1/8&quot;</text>
<text x="89" y="253.1">PART NUMBER DESIGNATION</text>
<text x="357.4" y="254.4">INLET, 5/32&quot; CIRCUITS</text>
<text x="22.1" y="258.2">PART NUMBER</text>
<text x="23.8" y="263.3">9-2.5-B-BLNK</text>
<text x="63.7" y="258.2">X/8 INLET DIA</text>
<text x="75.8" y="263.3">9</text>
<text x="100.4" y="258.2">X/16 CIRCUIT DIA</text>
<text x="113.6" y="263.3">N/A</text>
<text x="147.5" y="258.2">X CIRCUITS</text>
<text x="154.4" y="263.3">N/A</text>
<text x="28.4" y="268.4">9-2.5-40</text>
<text x="75.8" y="268.4">9</text>
<text x="114.8" y="268.4">2.5</text>
<text x="156.1" y="268.4">40</text>
</g>
<g font-size="3.4">
<text x="206.1" y="224.6">NOTES:</text>
<text x="206.1" y="228.2">1. PART TO BE CLEAN AND FREE OF BURRS.</text>
<text x="206.1" y="231.7">2. BREAK ALL UNMARKED CORNERS .005.</text>
<text x="206.1" y="235.2">3. ALL UNMARKED MACHINED SURFACES 63 MAX.</text>
<text x="206.1" y="238.8">4. ALL DIAMETERS MARKED &quot;*&quot; TO BE CONCENTRIC</text>
<text x="206.1" y="245.9">5. MINIMUM HOLE SPACING BETWEEN EDGE OF</text>
<text x="210.7" y="242.3">WITHN .003 TIR.</text>
<text x="209.8" y="249.4">BODY AND BETWEEN HOLES TO BE .050</text>
<text x="206.1" y="252.9">6. MATERIAL TO BE STRESS RELIEVED (550 F FOR 1</text>
<text x="209.8" y="256.5">HOUR MIN)</text>
<text x="206.1" y="260">7. INSIDE CAVITY OF DISTRIBUTOR TO BE BEAD</text>
<text x="209.8" y="263.6">BLASTED TO REMOVE ALL BURRS AND</text>
<text x="209.8" y="267.1">SHARP EDGES</text>
<text x="355.4" y="265.2">B</text>
</g>
<g font-size="3.2">
<text x="40" y="7.9">8</text>
<text x="91.1" y="7.9">7</text>
<text x="140.4" y="8.1">6</text>
<text x="189.8" y="7.9">5</text>
<text x="239.3" y="7.6">4</text>
<text x="289.9" y="7.9">3</text>
<text x="339.7" y="7.9">2</text>
<text x="389.5" y="8.1">1</text>
<text x="12.8" y="41.6">D</text>
<text x="417.3" y="41.1">D</text>
<text x="12.4" y="105.7">C</text>
<text x="417.6" y="106.5">C</text>
<text x="13.3" y="170.9">B</text>
<text x="418.1" y="170.8">B</text>
<text x="417.3" y="231.9">A</text>
<text x="12.9" y="237.2">A</text>
<text x="38.3" y="271.8">8</text>
<text x="88.9" y="272">7</text>
<text x="138.5" y="271.8">6</text>
<text x="189.1" y="271.8">5</text>
<text x="240.4" y="271.8">4</text>
<text x="289.7" y="272">3</text>
<text x="340.3" y="272">2</text>
<text x="390.1" y="272">1</text>
</g>
<g font-size="3.1">
<text x="328.5" y="247.1">JP</text>
<text x="340.3" y="246.5">07/10/14</text>
<text x="327.5" y="269">2.131</text>
</g>
<g font-size="2.8">
<text x="322.8" y="15.1">REV.</text>
<text x="324.3" y="18">A</text>
<text x="351.6" y="15.2">DESCRIPTION</text>
<text x="392.9" y="15.2">DATE</text>
<text x="403.7" y="15.2">ECN NO.</text>
<text x="324.3" y="21.3">B</text>
<text x="331" y="18.2">RELEASE TO PRODUCTION</text>
<text x="331" y="21.3">UPDATED DRAWING PER MFG PART</text>
<text x="392" y="18.4">7/15/14</text>
<text x="392" y="21.4">5/8/15</text>
<text x="403.8" y="18.4">14-256</text>
<text x="403.8" y="21.4">15-108</text>
<text x="362.2" y="269">1:0.5</text>
</g>
<text font-size="2.7" x="290.3" y="256.3">UNS C36000 H02 BRASS</text>
<g font-size="2.1">
<text x="208.1" y="15.6">THIS DOCUMENT CONTAINS PROPRIETARY AND CONFIDENTIAL INFORMATION</text>
<text x="208.1" y="18.2">OF CONTROL DEVICES LLC AND MUST BE USED STRICTLY IN ACCORDANCE</text>
<text x="208.1" y="20.8">WITH THE LIMITED PURPOSE FOR WHICH IT WAS SUBMITTED. ANY REPRO-</text>
<text x="208.1" y="23.4">DUCTION, DISCLOSURE OR USE OF THIS DOCUMENT IS EXPRESSLY PRO-</text>
<text x="208.1" y="26">HIBITED, EXCEPT AS OTHERWISE AGREED IN WRITING.</text>
<text x="346.6" y="229.4">PARTS</text>
<text x="354.3" y="229.4">LIST</text>
<text x="290.5" y="237.1">DIMENSIONS ARE IN INCHES</text>
<text x="290.6" y="234.5">UNLESS OTHERWISE SPECIFIED</text>
<text x="290.6" y="239.9">TOLERANCES ARE:</text>
<text x="362.1" y="239.8">1555 LARKIN WILLIAMS ROAD, FENTON MO 63026</text>
<text x="290.7" y="245.4">±</text>
<text x="300.5" y="245.4">.XX</text>
<text x="305.4" y="245.4">±.02</text>
<text x="314" y="245.4">±1°</text>
<text x="300.5" y="248.3">.XXX ±.005</text>
<text x="291.2" y="267.1">DO NOT SCALE DRAWING</text>
</g>
<g font-size="1.8">
<text x="361" y="11.5">REVISIONS</text>
<text x="290.6" y="224.1">ITEM</text>
<text x="290.8" y="225.7">NO.</text>
<text x="302.7" y="225.9">IDENTIFYING NO.</text>
<text x="305.4" y="223.9">PART</text>
<text x="311.4" y="223.9">OR</text>
<text x="350.8" y="226">OR DESCRIPTION</text>
<text x="350.9" y="224.1">NOMENCLATURE</text>
<text x="390.5" y="226.3">SPECIFICATION</text>
<text x="392.9" y="224.2">MATERIAL</text>
<text x="409.2" y="226.2">REQD</text>
<text x="410" y="224.1">QTY</text>
<text x="325" y="236.9">DO NOT MANUALLY UPDATE</text>
<text x="325.2" y="234.1">CAD GENERATED DRAWING,</text>
<text x="289.9" y="242.7">FRACTIONS</text>
<text x="301.2" y="242.7">DECIMALS</text>
<text x="311.6" y="242.7">ANGLES</text>
<text x="322.2" y="244.3">DRAWN</text>
<text x="325.2" y="241.6">APPROVALS</text>
<text x="344.5" y="241.4">DATE</text>
<text x="322.1" y="249.8">CHECKED</text>
<text x="289.5" y="252.6">MATERIAL</text>
<text x="322.1" y="255.1">RESP ENG</text>
<text x="289.5" y="259.3">FINISH</text>
<text x="322.2" y="260.5">MFG ENG</text>
<text x="354.3" y="261.8">SIZE</text>
<text x="358.9" y="261.7">DWG. NO.</text>
<text x="409.6" y="261.8">REV.</text>
<text x="322.2" y="266">MASS</text>
<text x="336.2" y="269">LBS</text>
<text x="355.1" y="268.2">SCALE</text>
<text x="400.5" y="268.1">SHEET 1</text>
<text x="408.2" y="268.1">OF</text>
<text x="411.8" y="268.1">1</text>
</g>
</svg>
